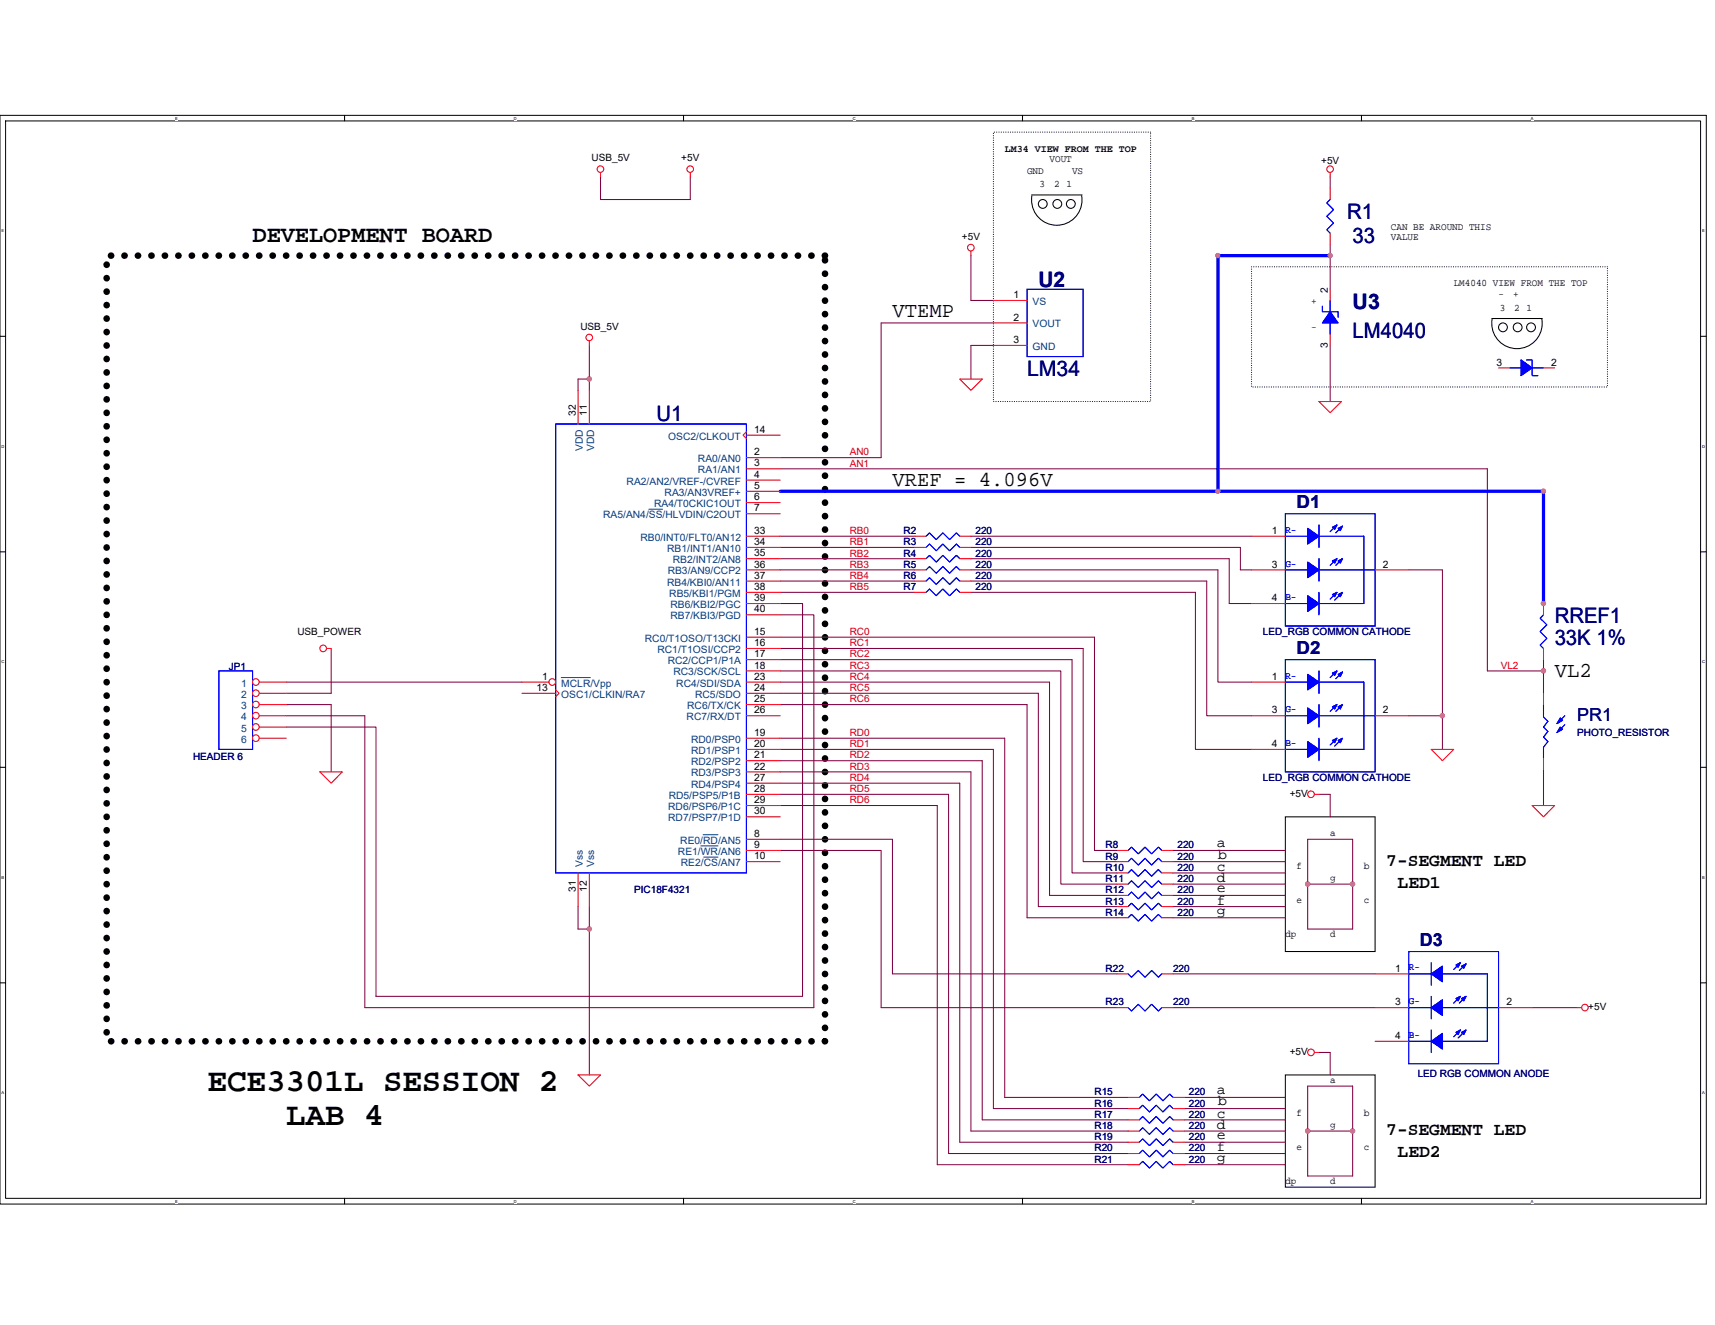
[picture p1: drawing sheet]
<svg xmlns="http://www.w3.org/2000/svg" width="279mm" height="216mm" viewBox="0 0 279 216" stroke-linecap="round" stroke-linejoin="round" font-family="sans-serif">
<path d="M0 18.8h278v177.4h-278zM.9 19.7h276.2v175.6h-276.2z" fill="none" stroke="#000" stroke-width=".16"/>
<g fill="#fff">
<path d="M28.5 18.9h.4v.7h-.4z"/>
<path d="M28.5 195.4h.4v.7h-.4z"/>
</g>
<path d="M56.1 18.8v.9M56.1 195.3v.9" fill="none" stroke="#000" stroke-width=".17"/>
<g fill="#fff">
<path d="M83.7 18.9h.5v.7h-.5z"/>
<path d="M83.7 195.4h.5v.7h-.5z"/>
</g>
<path d="M111.4 18.8v.9M111.4 195.3v.9" fill="none" stroke="#000" stroke-width=".17"/>
<g fill="#fff">
<path d="M139 18.9h.4v.7h-.4z"/>
<path d="M139 195.4h.4v.7h-.4z"/>
</g>
<path d="M166.6 18.8v.9M166.6 195.3v.9" fill="none" stroke="#000" stroke-width=".17"/>
<g fill="#fff">
<path d="M194.2 18.9h.4v.7h-.4z"/>
<path d="M194.2 195.4h.4v.7h-.4z"/>
</g>
<path d="M221.8 18.8v.9M221.8 195.3v.9" fill="none" stroke="#000" stroke-width=".17"/>
<g fill="#fff">
<path d="M249.4 18.9h.4v.7h-.4z"/>
<path d="M249.4 195.4h.4v.7h-.4z"/>
<path d="M.2 37.3h.5v.7h-.5z"/>
<path d="M277.3 37.3h.4v.7h-.4z"/>
<path d="M.2 72.3h.5v.8h-.5z"/>
<path d="M277.3 72.3h.4v.8h-.4z"/>
</g>
<path d="M0 54.8h.9M277.1 54.8h.9" fill="none" stroke="#000" stroke-width=".17"/>
<g fill="#fff">
<path d="M.2 107.5h.5v.7h-.5z"/>
<path d="M277.3 107.5h.4v.7h-.4z"/>
</g>
<path d="M0 89.9h.9M277.1 89.9h.9" fill="none" stroke="#000" stroke-width=".17"/>
<g fill="#fff">
<path d="M.2 142.6h.5v.7h-.5z"/>
<path d="M277.3 142.6h.4v.7h-.4z"/>
</g>
<path d="M0 125h.9M277.1 125h.9" fill="none" stroke="#000" stroke-width=".17"/>
<g fill="#fff">
<path d="M.2 177.7h.4v.7h-.4z"/>
<path d="M277.3 177.7h.4v.7h-.4z"/>
</g>
<g fill="none" stroke="#000" stroke-width=".17">
<path d="M168.1 31.8h8.2M176.2 31.9a4.1 4.1 0 0 1-4 4.8 4.1 4.1 0 0 1-4.1-4.8M243 51.9h8.3M251.2 52a4.1 4.1 0 0 1-4.1 4.8 4.1 4.1 0 0 1-4-4.8M209.4 133.1h14.6v21.9h-14.6zM0 160.1h.9M209.4 175.2h14.6v18.2h-14.6zM277.1 160.1h.9"/>
<circle cx="169.9" cy="33.2" r=".72"/>
<circle cx="172.3" cy="33.2" r=".72"/>
<circle cx="174.5" cy="33.2" r=".72"/>
<circle cx="244.9" cy="53.3" r=".72"/>
<circle cx="247.2" cy="53.3" r=".72"/>
<circle cx="249.4" cy="53.3" r=".72"/>
</g>
<path d="M17.4 41.7h117v128h-117z" fill="none" stroke="#000" stroke-width="1.1" stroke-dasharray="0 2.2"/>
<path d="M161.8 21.5h25.7v43.9h-25.7zM203.9 43.5h58v19.6h-58z" fill="none" stroke="#000" stroke-width=".17" stroke-dasharray="0 .3"/>
<g fill="none" stroke="#800040" stroke-width=".17">
<path d="M97.8 28.9v3.6h14.7v-3.6M216.7 28.9v1.8M216.7 39.8v1.9M96 56.3v5.5M158.2 41.7v7.3h3.6M161.8 56.3h-3.6v5.5M161.8 52.6h-18.2v22h-16.5M216.7 56.3v9.1M216.7 47.1v-5.4h-18.3v38.4h53.1v18.2M96 61.8v1.8M96 61.8h-1.8v1.8M127.1 76.4h115.2v32.9h9.2"/>
<path d="M127.1 87.4h21.9M127.1 89.2h21.9M127.1 91h21.9M127.1 92.9h21.9M127.1 94.7h21.9M127.1 96.5h21.9M127.1 98.3h3.6v64h-69.4v-43.8h-14.7M158.2 92.9h40.2v18.2h5.5M158.2 94.7h38.4v21.9h7.3M158.2 87.4h45.7M158.2 96.5h36.6v25.6h9.1M158.2 89.2h43.9v3.7h1.8"/>
<path d="M158.2 91h42.1v7.3h3.6M229.5 92.9h5.5v23.7M46.6 114.8h7.4v11M46.6 111.1h38.4M54 105.7v7.3h-7.4M127.1 113h42.1v34.7h12.8M127.1 111.1h43.9v34.8h11M127.1 100.2h5.5v64h-73.2v-47.6h-12.8M127.1 107.5h47.5v34.7h7.4M127.1 105.7h49.4v34.7h5.5M127.1 109.3h45.7v34.8h9.2M127.1 103.8h51.2v34.8h3.7"/>
<path d="M127.1 114.8h40.2v34.7h14.7M229.5 116.6h5.5M235 116.6v5.5M251.5 109.3v3.7M251.5 107.5v1.8M127.1 131.3h25.6v58.5h31.1M127.1 124h32.9v58.5h23.8M127.1 125.8h31.1v58.5h25.6M127.1 127.6h29.3v58.5h27.4M127.1 120.3h36.6v58.5h20.1M127.1 122.1h34.7v58.5h22M127.1 129.4h27.4v58.6h29.3"/>
<path d="M127.1 136.8h18.3v21.9h36.6M127.1 138.6h16.5v25.6h38.4M191.1 138.6h18.3M213 136.8h7.4v7.3h-7.4zM214.9 129.4h1.8v3.7M251.5 125.4v5.9M94.2 147.7v3.7h1.8M96 151.4v23.8M96 147.7v3.7M191.1 140.4h18.3M191.1 144.1h18.3M191.1 145.9h18.3"/>
<path d="M191.1 142.2h18.3M191.1 147.7h18.3M191.1 149.5h18.3M191.1 158.7h32.9M220.4 144.1v7.3h-7.4v-7.3M191.1 164.2h32.9M192.9 178.8h16.5M213 177h7.4v7.3h-7.4zM214.9 171.5h1.8v3.7M249.6 164.2h7.3M192.9 180.6h16.5M192.9 184.3h16.5"/>
<path d="M192.9 186.1h16.5M192.9 182.5h16.5M192.9 188h16.5M192.9 189.8h16.5M213 184.3v7.3h7.4v-7.3"/>
</g>
<g fill="#f0f" stroke="#f0f" stroke-width=".17">
<circle cx="96" cy="61.8" r=".35"/>
<circle cx="96" cy="151.4" r=".35"/>
<circle cx="216.7" cy="41.6" r=".35"/>
<circle cx="198.4" cy="41.6" r=".35"/>
<circle cx="251.4" cy="109.3" r=".36"/>
<circle cx="251.4" cy="98.3" r=".35"/>
<circle cx="251.4" cy="80" r=".35"/>
<circle cx="235" cy="116.6" r=".35"/>
<circle cx="213" cy="144" r=".36"/>
<circle cx="220.4" cy="144" r=".35"/>
<circle cx="213" cy="184.3" r=".36"/>
<circle cx="220.4" cy="184.3" r=".35"/>
<circle cx="198.4" cy="80" r=".35"/>
</g>
<path d="M216.7 41.7h-18.3v38.4M127.1 80.1h71.3M198.4 80.1h53.1v18.2" fill="none" stroke="#00f" stroke-width=".53"/>
<g fill="none" stroke="#f00" stroke-width=".17">
<path d="M97.8 28.1v.8M112.5 28.1v.8M216.7 28.1v.8M96 55.5v.8M158.2 40.9v.8M156.4 61.8h3.6l-1.8 1.8zM214.9 65.4h3.6l-1.8 1.8zM203.9 87.4h5.5M203.9 92.9h5.5M203.9 98.3h5.5M224 92.9h5.5M53.2 105.7h.8"/>
<path d="M52.1 125.8h3.7l-1.8 1.8zM182 138.6h1.8M189.3 138.6h1.8M214.1 129.4h.8M233.2 122.1h3.6l-1.8 1.9zM249.6 131.3h3.7l-1.8 1.8zM182 142.2h1.8M182 140.4h1.8M182 145.9h1.8M189.3 142.2h1.8M189.3 140.4h1.8M189.3 145.9h1.8"/>
<path d="M94.2 175.2h3.6l-1.8 1.8zM182 164.2h1.8M189.3 164.2h1.8M214.1 171.5h.8M256.9 164.2h.8"/>
<circle cx="97.8" cy="27.6" r=".54"/>
<circle cx="112.5" cy="27.6" r=".54"/>
<circle cx="216.7" cy="27.6" r=".54"/>
<circle cx="96" cy="55" r=".54"/>
<circle cx="158.2" cy="40.4" r=".54"/>
<circle cx="52.6" cy="105.7" r=".54"/>
<circle cx="213.6" cy="129.4" r=".54"/>
<circle cx="213.6" cy="171.5" r=".54"/>
<circle cx="258.2" cy="164.2" r=".53"/>
</g>
<g fill="none" stroke="#00f" stroke-width=".17">
<path d="M209.4 83.7h14.6v18.3h-14.6zM209.4 87.4h12.8v10.9h-12.8M209.4 92.9h14.6M214.9 85.5v3.7M214.9 91v3.7M214.9 96.5v3.7M217.8 91l-1.1 1.1M217.8 85.5l-1.1 1.1M217.8 96.5l-1.1 1.1M218.5 96.7l-1.1 1.1M218.7 91l-1.1 1.1M218.7 85.7l-1.1 1.1"/>
<path d="M35.7 109.3h5.4v12.8h-5.4zM183.8 138.6l.5-.6 1.1 1.1 1.1-1.1 1.1 1.1 1.1-1.1 .6 .6M183.8 142.2l.5-.5 1.1 1.1 1.1-1.1 1.1 1.1 1.1-1.1 .6 .5M183.8 140.4l.5-.6 1.1 1.1 1.1-1.1 1.1 1.1 1.1-1.1 .6 .6M183.8 145.9l.5-.5 1.1 1.1 1.1-1.1 1.1 1.1 1.1-1.1 .6 .5M183.8 164.2l.5 .5 1.1-1.1 1.1 1.1 1.1-1.1 1.1 1.1 .6-.5"/>
</g>
<g fill="#00f" stroke="#00f" stroke-width=".17">
<path d="M213 86.1l1.9 1.3-1.9 1.2z" fill-rule="evenodd"/>
<path d="M217.1 85.9l.7-.4-.4 .8z" fill-rule="evenodd"/>
<path d="M218 86.1l.7-.4-.3 .8z" fill-rule="evenodd"/>
<path d="M213 91.6l1.9 1.3-1.9 1.2z" fill-rule="evenodd"/>
<path d="M213 97.1l1.9 1.2-1.9 1.3z" fill-rule="evenodd"/>
<path d="M217.1 91.4l.7-.4-.4 .8z" fill-rule="evenodd"/>
<path d="M218 91.4l.7-.4-.3 .8z" fill-rule="evenodd"/>
<path d="M217.1 96.9l.7-.4-.4 .7z" fill-rule="evenodd"/>
<path d="M218 96.9l.7-.4-.3 .7z" fill-rule="evenodd"/>
<path d="M213 86.1l1.9 1.3-1.9 1.2z" fill-rule="evenodd"/>
<path d="M217.1 85.9l.7-.4-.4 .8z" fill-rule="evenodd"/>
<path d="M218 86.1l.7-.4-.3 .8z" fill-rule="evenodd"/>
<path d="M213 91.6l1.9 1.3-1.9 1.2z" fill-rule="evenodd"/>
<path d="M213 97.1l1.9 1.2-1.9 1.3z" fill-rule="evenodd"/>
<path d="M217.1 91.4l.7-.4-.4 .8z" fill-rule="evenodd"/>
<path d="M218 91.4l.7-.4-.3 .8z" fill-rule="evenodd"/>
<path d="M217.1 96.9l.7-.4-.4 .7z" fill-rule="evenodd"/>
<path d="M218 96.9l.7-.4-.3 .7z" fill-rule="evenodd"/>
</g>
<circle cx="41.7" cy="111.1" r=".54" fill="#fff" stroke="#f00" stroke-width=".17"/>
<path d="M42.2 111.1h4.4" fill="none" stroke="#f00" stroke-width=".17"/>
<circle cx="41.7" cy="113" r=".54" fill="#fff" stroke="#f00" stroke-width=".17"/>
<path d="M42.2 113h4.4" fill="none" stroke="#f00" stroke-width=".17"/>
<circle cx="41.7" cy="114.8" r=".54" fill="#fff" stroke="#f00" stroke-width=".17"/>
<path d="M42.2 114.8h4.4" fill="none" stroke="#f00" stroke-width=".17"/>
<circle cx="41.7" cy="116.6" r=".54" fill="#fff" stroke="#f00" stroke-width=".17"/>
<path d="M42.2 116.6h4.4" fill="none" stroke="#f00" stroke-width=".17"/>
<circle cx="41.7" cy="118.5" r=".54" fill="#fff" stroke="#f00" stroke-width=".17"/>
<path d="M42.2 118.5h4.4" fill="none" stroke="#f00" stroke-width=".17"/>
<circle cx="41.7" cy="120.3" r=".54" fill="#fff" stroke="#f00" stroke-width=".17"/>
<g fill="none" stroke="#f00" stroke-width=".17">
<path d="M216.7 38v1.8M216.7 30.7v1.8M216.7 54.5v1.8M216.7 47.1v1.9M244.1 59.9h1.9M251.5 59.9h1.8M149 96.5h1.9M149 94.7h1.9M149 92.9h1.9M149 87.4h1.9M149 91h1.9M156.4 96.5h1.8"/>
<path d="M156.4 94.7h1.8M156.4 92.9h1.8M156.4 87.4h1.8M156.4 91h1.8M203.9 111.1h5.5M203.9 116.6h5.5M224 116.6h5.5M42.2 120.3h4.4M203.9 122.1h5.5M182 144.1h1.8M182 147.7h1.8M182 158.7h1.8"/>
<path d="M189.3 144.1h1.8M189.3 147.7h1.8M189.3 158.7h1.8M183.8 182.5h1.8M191.1 182.5h1.8"/>
</g>
<g fill="none" stroke="#00f" stroke-width=".17">
<path d="M216.7 32.5l-.5 .6 1.1 1.1-1.1 1 1.1 1.1-1.1 1.1 .5 .6M215.4 49.9v.9h2.6v.9M216.7 52.6v1.9M216.7 49v1.8M246 59.9h1.8M248.7 58.7h.9v2.5h.9M249.6 59.9h1.9M90.5 69.1h31.1v73.1h-31.1zM150.9 96.5l.5-.5 1.1 1.1 1.1-1.1 1.1 1.1 1.1-1.1 .6 .5M150.9 94.7l.5-.6 1.1 1.1 1.1-1.1 1.1 1.1 1.1-1.1 .6 .6M150.9 92.9l.5-.6 1.1 1.1 1.1-1.1 1.1 1.1 1.1-1.1 .6 .6M150.9 87.4l.5-.6 1.1 1.1 1.1-1.1 1.1 1.1 1.1-1.1 .6 .6"/>
<path d="M150.9 91l.5-.5 1.1 1.1 1.1-1.1 1.1 1.1 1.1-1.1 .6 .5M209.4 107.5h14.6v18.3h-14.6zM209.4 111.1h12.8v11h-12.8M209.4 116.6h14.6M214.9 109.3v3.7M214.9 114.8v3.7M217.8 114.8l-1.1 1.1M217.8 109.3l-1.1 1.1M218.7 114.8l-1.1 1.1M218.7 109.5l-1.1 1.1M214.9 120.3v3.7M217.8 120.3l-1.1 1.1"/>
<path d="M218.5 120.5l-1.1 1.1M183.8 144.1l.5-.6 1.1 1.1 1.1-1.1 1.1 1.1 1.1-1.1 .6 .6M183.8 147.7l.5-.5 1.1 1.1 1.1-1.1 1.1 1.1 1.1-1.1 .6 .5M183.8 158.7l.5 .5 1.1-1.1 1.1 1.1 1.1-1.1 1.1 1.1 .6-.5M185.6 182.5l.6-.6 1.1 1.1 1.1-1.1 1.1 1.1 1.1-1.1 .5 .6"/>
</g>
<g fill="#00f" stroke="#00f" stroke-width=".17">
<path d="M213 109.9l1.9 1.2-1.9 1.3z" fill-rule="evenodd"/>
<path d="M217.1 109.7l.7-.4-.4 .7z" fill-rule="evenodd"/>
<path d="M218 109.9l.7-.4-.3 .7z" fill-rule="evenodd"/>
<path d="M213 115.4l1.9 1.2-1.9 1.3z" fill-rule="evenodd"/>
<path d="M213 120.8l1.9 1.3-1.9 1.3z" fill-rule="evenodd"/>
<path d="M217.1 115.2l.7-.4-.4 .7z" fill-rule="evenodd"/>
<path d="M218 115.2l.7-.4-.3 .7z" fill-rule="evenodd"/>
<path d="M217.1 120.6l.7-.3-.4 .7z" fill-rule="evenodd"/>
<path d="M218 120.6l.7-.3-.3 .7z" fill-rule="evenodd"/>
<path d="M213 109.9l1.9 1.2-1.9 1.3z" fill-rule="evenodd"/>
<path d="M217.1 109.7l.7-.4-.4 .7z" fill-rule="evenodd"/>
<path d="M218 109.9l.7-.4-.3 .7z" fill-rule="evenodd"/>
<path d="M213 115.4l1.9 1.2-1.9 1.3z" fill-rule="evenodd"/>
<path d="M213 120.8l1.9 1.3-1.9 1.3z" fill-rule="evenodd"/>
<path d="M217.1 115.2l.7-.4-.4 .7z" fill-rule="evenodd"/>
<path d="M218 115.2l.7-.4-.3 .7z" fill-rule="evenodd"/>
<path d="M217.1 120.6l.7-.3-.4 .7z" fill-rule="evenodd"/>
<path d="M218 120.6l.7-.3-.3 .7z" fill-rule="evenodd"/>
<path d="M216.7 50.8l1.3 1.8h-2.6z" fill-rule="evenodd"/>
<path d="M216.7 50.8l1.3 1.8h-2.6z" fill-rule="evenodd"/>
<path d="M247.8 58.7l1.8 1.2-1.8 1.3z" fill-rule="evenodd"/>
<path d="M247.8 58.7l1.8 1.2-1.8 1.3z" fill-rule="evenodd"/>
</g>
<circle cx="90" cy="111.1" r=".54" fill="#fff" stroke="#f00" stroke-width=".17"/>
<g fill="none" stroke="#f00" stroke-width=".17">
<path d="M161.8 49h5.5M161.8 52.6h5.5M161.8 56.3h5.5M94.2 63.6v5.5M96 63.6v5.5M121.6 74.6h5.5M121.6 76.4h5.5M121.6 78.2h5.5M121.6 70.4l-.5 .5 .5 .6M121.6 70.9h5.5M121.6 80.1h5.5M121.6 81.9h5.5"/>
<path d="M121.6 83.7h5.5M121.6 87.4h5.5M121.6 89.2h5.5M121.6 91h5.5M121.6 92.9h5.5M121.6 94.7h5.5M121.6 96.5h5.5M121.6 98.3h5.5M149 89.2h1.9M156.4 89.2h1.8M251.5 98.3v1.9M85 113h5.5"/>
<path d="M85 111.1h4.4M90.5 112.4l.6 .6-.6 .5M121.6 100.2h5.5M121.6 116.6h5.5M121.6 114.8h5.5M121.6 113h5.5M121.6 111.1h5.5M121.6 109.3h5.5M121.6 107.5h5.5M121.6 105.7h5.5M121.6 103.8h5.5M251.5 113v1.8"/>
<path d="M251.5 105.7v1.8M121.6 136.8h5.5M121.6 138.6h5.5M121.6 120.3h5.5M121.6 122.1h5.5M121.6 124h5.5M121.6 125.8h5.5M121.6 127.6h5.5M121.6 129.4h5.5M121.6 131.3h5.5M121.6 133.1h5.5M251.5 123.6v1.8"/>
<path d="M94.2 142.2v5.5M96 142.2v5.5M121.6 140.4h5.5M182 149.5h1.8M189.3 149.5h1.8M224 158.7h5.5M183.8 178.8h1.8M191.1 178.8h1.8M224 164.2h5.5M224 169.7h5.5M244.1 164.2h5.5M183.8 180.6h1.8"/>
<path d="M183.8 186.1h1.8M183.8 189.8h1.8M183.8 184.3h1.8M183.8 188h1.8M191.1 180.6h1.8M191.1 186.1h1.8M191.1 189.8h1.8M191.1 184.3h1.8M191.1 188h1.8"/>
</g>
<path d="M105.7 83h2.3M91.4 110.4h4.8M114.2 137.8h2.8M114.6 136h2.4M114.6 139.7h2.4" fill="none" stroke="#004080" stroke-width=".16"/>
<g fill="none" stroke="#00f" stroke-width=".17">
<path d="M167.3 47.1h9.2v11h-9.2zM150.9 89.2l.5-.6 1.1 1.1 1.1-1.1 1.1 1.1 1.1-1.1 .6 .6M251.5 114.8v2l.7 .7-.7 1 .7 .7-.7 .9 .7 .7-.7 1v1.8M251.5 100.2l-.6 .5 1.1 1.1-1.1 1.1 1.1 1.1-1.1 1.1 .6 .6M254.9 118.1l-1.1 1.1M254.9 116.6l-1.1 1.1M183.8 149.5l.5-.5 1.1 1.1 1.1-1.1 1.1 1.1 1.1-1.1 .6 .5M229.5 155h14.6v18.3h-14.6zM229.5 158.7h12.8v11h-12.8M233.2 156.9v3.6M237.9 156.9l-1.1 1.1M238.8 157.1l-1.1 1"/>
<path d="M185.6 178.8l.6-.5 1.1 1.1 1.1-1.1 1.1 1.1 1.1-1.1 .5 .5M229.5 164.2h14.6M233.2 162.3v3.7M233.2 167.8v3.7M237.9 162.3l-1.1 1.1M237.9 167.8l-1.1 1.1M238.7 168l-1.1 1.1M238.8 162.3l-1.1 1.1M185.6 180.6l.6-.5 1.1 1.1 1.1-1.1 1.1 1.1 1.1-1.1 .5 .5M185.6 186.1l.6-.5 1.1 1.1 1.1-1.1 1.1 1.1 1.1-1.1 .5 .5M185.6 189.8l.6-.6 1.1 1.1 1.1-1.1 1.1 1.1 1.1-1.1 .5 .6M185.6 184.3l.6-.6 1.1 1.1 1.1-1.1 1.1 1.1 1.1-1.1 .5 .6"/>
<path d="M185.6 188l.6-.6 1.1 1.1 1.1-1.1 1.1 1.1 1.1-1.1 .5 .6"/>
</g>
<g fill="#00f" stroke="#00f" stroke-width=".17">
<path d="M254.2 117l.4 .4-1 .5z" fill-rule="evenodd"/>
<path d="M254.2 118.5l.4 .3-1 .6z" fill-rule="evenodd"/>
<path d="M254.2 117l.4 .4-1 .5z" fill-rule="evenodd"/>
<path d="M254.2 118.5l.4 .3-1 .6z" fill-rule="evenodd"/>
<path d="M233.2 158.7l1.8-1.3v2.6z" fill-rule="evenodd"/>
<path d="M237.2 157.2l.7-.3-.3 .7z" fill-rule="evenodd"/>
<path d="M238.1 157.4l.7-.3-.3 .7z" fill-rule="evenodd"/>
<path d="M233.2 164.2l1.8-1.3v2.6z" fill-rule="evenodd"/>
<path d="M233.2 169.7l1.8-1.3v2.5z" fill-rule="evenodd"/>
<path d="M237.2 162.7l.7-.4-.3 .8z" fill-rule="evenodd"/>
<path d="M238.1 162.7l.7-.4-.3 .8z" fill-rule="evenodd"/>
<path d="M237.2 168.2l.7-.4-.3 .8z" fill-rule="evenodd"/>
<path d="M238.1 168.2l.7-.4-.3 .8z" fill-rule="evenodd"/>
<path d="M233.2 158.7l1.8-1.3v2.6z" fill-rule="evenodd"/>
<path d="M237.2 157.2l.7-.3-.3 .7z" fill-rule="evenodd"/>
<path d="M238.1 157.4l.7-.3-.3 .7z" fill-rule="evenodd"/>
<path d="M233.2 164.2l1.8-1.3v2.6z" fill-rule="evenodd"/>
<path d="M233.2 169.7l1.8-1.3v2.5z" fill-rule="evenodd"/>
<path d="M237.2 162.7l.7-.4-.3 .8z" fill-rule="evenodd"/>
<path d="M238.1 162.7l.7-.4-.3 .8z" fill-rule="evenodd"/>
<path d="M237.2 168.2l.7-.4-.3 .8z" fill-rule="evenodd"/>
<path d="M238.1 168.2l.7-.4-.3 .8z" fill-rule="evenodd"/>
</g>
<g fill="#f0f" stroke="#f0f" stroke-width=".17">
<circle cx="96" cy="61.8" r=".35"/>
<circle cx="96" cy="151.4" r=".35"/>
<circle cx="216.7" cy="41.6" r=".35"/>
<circle cx="198.4" cy="41.6" r=".35"/>
<circle cx="251.4" cy="109.3" r=".36"/>
<circle cx="251.4" cy="98.3" r=".35"/>
<circle cx="251.4" cy="80" r=".35"/>
<circle cx="235" cy="116.6" r=".35"/>
<circle cx="213" cy="144" r=".36"/>
<circle cx="220.4" cy="144" r=".35"/>
<circle cx="213" cy="184.3" r=".36"/>
<circle cx="220.4" cy="184.3" r=".35"/>
<circle cx="198.4" cy="80" r=".35"/>
</g>
<g font-size="5.3">
<text x="33.8" y="177.8">ECE3301L SESSION 2</text>
<text x="46.6" y="183.3">LAB 4</text>
</g>
<text font-size="3.8" x="41.1" y="39.4">DEVELOPMENT BOARD</text>
<g font-size="3.5" fill="#000080">
<text x="219.5" y="35.6">R1</text>
<text x="220.4" y="39.6">33</text>
<text x="169.2" y="46.7">U2</text>
<text x="220.4" y="50.4">U3</text>
<text x="220.4" y="55">LM4040</text>
<text x="167.3" y="61.2">LM34</text>
<text x="107" y="68.5">U1</text>
<text x="253.3" y="101.5">RREF1</text>
<text x="253.3" y="105.1">33K 1%</text>
</g>
<g font-size="3.5">
<text x="145.4" y="51.7">VTEMP</text>
<text x="145.4" y="79.2">VREF = 4.096V</text>
<text x="253.3" y="110.3">VL2</text>
</g>
<g font-size="2.9" fill="#000080">
<text x="211.2" y="82.8">D1</text>
<text x="211.2" y="106.5">D2</text>
<text x="256.9" y="117.4">PR1</text>
<text x="231.3" y="154.1">D3</text>
</g>
<g font-size="2.9">
<text x="225.8" y="141.1">7-SEGMENT LED</text>
<text x="227.7" y="144.7">LED1</text>
<text x="225.8" y="185">7-SEGMENT LED</text>
<text x="227.7" y="188.6">LED2</text>
</g>
<g font-size="2.4">
<text x="198.2" y="143.7">d</text>
<text x="198.2" y="141.9">c</text>
<text x="198.2" y="138.1">a</text>
<text x="198.4" y="139.9">b</text>
<text x="198.2" y="149">g</text>
<text x="198.2" y="147.4">f</text>
<text x="198.2" y="145.4">e</text>
<text x="198.2" y="178.3">a</text>
<text x="198.2" y="184">d</text>
<text x="198.2" y="182.1">c</text>
<text x="198.2" y="185.6">e</text>
<text x="198.4" y="180.1">b</text>
<text x="198.2" y="189.3">g</text>
<text x="198.2" y="187.6">f</text>
</g>
<g font-size="1.7">
<text x="216.3" y="47.7" transform="rotate(-90 216.3 47.7)">2</text>
<text x="165.1" y="48.6">1</text>
<text x="165.1" y="52.2">2</text>
<text x="165.1" y="55.9">3</text>
<text x="216.3" y="56.7" transform="rotate(-90 216.3 56.7)">3</text>
<text x="243.8" y="59.6">3</text>
<text x="252.7" y="59.6">2</text>
<text x="93.8" y="67.8" transform="rotate(-90 93.8 67.8)">32</text>
<text x="95.6" y="67.8" transform="rotate(-90 95.6 67.8)">11</text>
<text x="122.9" y="70.5">14</text>
<text x="122.9" y="74.2">2</text>
<text x="122.9" y="76">3</text>
<text x="122.9" y="77.9">4</text>
<text x="122.9" y="79.7">5</text>
<text x="122.9" y="81.5">6</text>
<text x="122.9" y="83.3">7</text>
<text x="122.9" y="87">33</text>
<text x="122.9" y="88.8">34</text>
<text x="207.2" y="87">1</text>
<text x="122.9" y="94.3">37</text>
<text x="122.9" y="90.7">35</text>
<text x="122.9" y="92.5">36</text>
<text x="207.2" y="92.5">3</text>
<text x="225.3" y="92.5">2</text>
<text x="122.9" y="96.1">38</text>
<text x="122.9" y="98">39</text>
<text x="122.9" y="99.8">40</text>
<text x="207.2" y="98">4</text>
<text x="122.9" y="105.3">16</text>
<text x="122.9" y="103.4">15</text>
<text x="122.9" y="107.1">17</text>
<text x="87.4" y="112.6">13</text>
<text x="88.3" y="110.8">1</text>
<text x="122.9" y="108.9">18</text>
<text x="122.9" y="112.6">24</text>
<text x="122.9" y="110.8">23</text>
<text x="207.2" y="110.8">1</text>
<text x="122.9" y="114.4">25</text>
<text x="122.9" y="116.2">26</text>
<text x="122.9" y="119.9">19</text>
<text x="207.2" y="116.2">3</text>
<text x="225.3" y="116.2">2</text>
<text x="122.9" y="121.7">20</text>
<text x="122.9" y="123.6">21</text>
<text x="122.9" y="125.4">22</text>
<text x="207.2" y="121.7">4</text>
<text x="122.9" y="130.9">29</text>
<text x="122.9" y="127.2">27</text>
<text x="122.9" y="129.1">28</text>
<text x="122.9" y="132.7">30</text>
<text x="122.9" y="136.4">8</text>
<text x="122.9" y="138.2">9</text>
<text x="122.9" y="140">10</text>
<text x="93.8" y="145.4" transform="rotate(-90 93.8 145.4)">31</text>
<text x="95.6" y="145.4" transform="rotate(-90 95.6 145.4)">12</text>
<text x="227.3" y="158.3">1</text>
<text x="227.3" y="163.8">3</text>
<text x="245.4" y="163.8">2</text>
<text x="227.3" y="169.3">4</text>
</g>
<g font-size="1.7" fill="#004080">
<text x="168.2" y="49.7">VS</text>
<text x="168.2" y="53.4">VOUT</text>
<text x="168.2" y="57">GND</text>
<text x="108.9" y="71.6">OSC2/CLKOUT</text>
<text x="94.9" y="73.5" transform="rotate(-90 94.9 73.5)">VDD</text>
<text x="96.8" y="73.5" transform="rotate(-90 96.8 73.5)">VDD</text>
<text x="113.7" y="75.3">RA0/AN0</text>
<text x="113.7" y="77.1">RA1/AN1</text>
<text x="102.1" y="79">RA2/AN2/VREF-/CVREF</text>
<text x="106.6" y="82.6">RA4/T0CKIC1OUT</text>
<text x="108.3" y="80.8">RA3/AN3VREF+</text>
<text x="98.3" y="84.5">RA5/AN4/SS/HLVDIN/C2OUT</text>
<text x="104.3" y="88.1">RB0/INT0/FLT0/AN12</text>
<text x="108.7" y="89.9">RB1/INT1/AN10</text>
<text x="108.7" y="95.4">RB4/KBI0/AN11</text>
<text x="108.8" y="93.6">RB3/AN9/CCP2</text>
<text x="109.6" y="91.8">RB2/INT2/AN8</text>
<text x="109" y="97.3">RB5/KBI1/PGM</text>
<text x="109.2" y="99.1">RB6/KBI2/PGC</text>
<text x="109.2" y="100.9">RB7/KBI3/PGD</text>
<text x="105.1" y="104.6">RC0/T1OSO/T13CKI</text>
<text x="107.1" y="106.4">RC1/T1OSI/CCP2</text>
<text x="39.3" y="111.9">1</text>
<text x="39.3" y="113.7">2</text>
<text x="91.4" y="111.9">MCLR/Vpp</text>
<text x="91.4" y="113.7">OSC1/CLKIN/RA7</text>
<text x="108.8" y="108.2">RC2/CCP1/P1A</text>
<text x="109.7" y="110.1">RC3/SCK/SCL</text>
<text x="110.2" y="111.9">RC4/SDI/SDA</text>
<text x="113.2" y="113.7">RC5/SDO</text>
<text x="39.3" y="115.5">3</text>
<text x="39.3" y="117.4">4</text>
<text x="39.3" y="119.2">5</text>
<text x="111.9" y="117.4">RC7/RX/DT</text>
<text x="112" y="115.5">RC6/TX/CK</text>
<text x="39.3" y="121">6</text>
<text x="112.6" y="121">RD0/PSP0</text>
<text x="112.6" y="122.9">RD1/PSP1</text>
<text x="112.6" y="124.7">RD2/PSP2</text>
<text x="108.9" y="132">RD6/PSP6/P1C</text>
<text x="108.9" y="130.2">RD5/PSP5/P1B</text>
<text x="112.6" y="126.5">RD3/PSP3</text>
<text x="112.6" y="128.4">RD4/PSP4</text>
<text x="108.9" y="133.8">RD7/PSP7/P1D</text>
<text x="110.8" y="137.5">RE0/RD/AN5</text>
<text x="94.9" y="141.3" transform="rotate(-90 94.9 141.3)">Vss</text>
<text x="96.8" y="141.3" transform="rotate(-90 96.8 141.3)">Vss</text>
<text x="110.4" y="139.3">RE1/WR/AN6</text>
<text x="110.9" y="141.1">RE2/CS/AN7</text>
</g>
<g font-size="1.6">
<text x="96.4" y="26.3">USB_5V</text>
<text x="111" y="26.3">+5V</text>
<text x="163.7" y="24.7">LM34 VIEW FROM THE TOP</text>
<text x="167.3" y="28.3">GND</text>
<text x="171" y="26.5">VOUT</text>
<text x="174.6" y="28.3">VS</text>
<text x="215.2" y="26.7">+5V</text>
<text x="169.3" y="30.5">3</text>
<text x="171.7" y="30.5">2 1</text>
<text x="156.7" y="39.1">+5V</text>
<text x="226.6" y="37.4">CAN BE AROUND THIS</text>
<text x="226.6" y="39.2">VALUE</text>
<text x="236.8" y="46.6">LM4040 VIEW FROM THE TOP</text>
<text x="94.6" y="53.7">USB_5V</text>
<text x="213.6" y="49.5">+</text>
<text x="213.6" y="53.7">-</text>
<text x="244.1" y="48.4">-</text>
<text x="244.3" y="50.6">3</text>
<text x="246.5" y="48.4">+</text>
<text x="246.7" y="50.6">2 1</text>
<text x="48.5" y="103.5">USB_POWER</text>
<text x="210.1" y="129.8">+5V</text>
<text x="216.7" y="136.2">a</text>
<text x="211.2" y="141.7">f</text>
<text x="216.7" y="143.5">g</text>
<text x="222.2" y="141.7">b</text>
<text x="211.2" y="147.2">e</text>
<text x="222.2" y="147.2">c</text>
<text x="209.4" y="152.7">dp</text>
<text x="216.7" y="152.7">d</text>
<text x="258.8" y="164.6">+5V</text>
<text x="210.1" y="171.9">+5V</text>
<text x="216.7" y="176.4">a</text>
<text x="211.2" y="181.9">f</text>
<text x="216.7" y="183.7">g</text>
<text x="222.2" y="181.9">b</text>
<text x="211.2" y="187.4">e</text>
<text x="222.2" y="187.4">c</text>
<text x="209.4" y="192.9">dp</text>
<text x="216.7" y="192.9">d</text>
</g>
<g font-size="1.6" fill="#f00">
<text x="138.4" y="74.2">AN0</text>
<text x="138.4" y="76">AN1</text>
<text x="138.4" y="87">RB0</text>
<text x="138.4" y="88.8">RB1</text>
<text x="138.4" y="90.7">RB2</text>
<text x="138.4" y="92.5">RB3</text>
<text x="138.4" y="94.3">RB4</text>
<text x="138.4" y="96.2">RB5</text>
<text x="138.4" y="107.1">RC2</text>
<text x="138.4" y="105.3">RC1</text>
<text x="138.4" y="103.5">RC0</text>
<text x="138.4" y="110.8">RC4</text>
<text x="138.4" y="112.6">RC5</text>
<text x="138.4" y="109">RC3</text>
<text x="244.5" y="109">VL2</text>
<text x="138.4" y="114.4">RC6</text>
<text x="138.4" y="119.9">RD0</text>
<text x="138.4" y="121.8">RD1</text>
<text x="138.4" y="123.6">RD2</text>
<text x="138.4" y="125.4">RD3</text>
<text x="138.4" y="127.3">RD4</text>
<text x="138.4" y="129.1">RD5</text>
<text x="138.4" y="130.9">RD6</text>
</g>
<g font-size="1.6" fill="#000080">
<text x="147.2" y="87">R2</text>
<text x="147.2" y="88.9">R3</text>
<text x="158.9" y="87">220</text>
<text x="158.9" y="88.9">220</text>
<text x="147.2" y="94.3">R6</text>
<text x="147.2" y="92.5">R5</text>
<text x="147.2" y="90.7">R4</text>
<text x="158.9" y="94.3">220</text>
<text x="158.9" y="92.5">220</text>
<text x="158.9" y="90.7">220</text>
<text x="147.2" y="96.2">R7</text>
<text x="158.9" y="96.2">220</text>
<text x="205.7" y="103.5">LED_RGB COMMON CATHODE</text>
<text x="37.3" y="109.2">JP1</text>
<text x="256.9" y="120">PHOTO_RESISTOR</text>
<text x="31.5" y="123.8">HEADER 6</text>
<text x="205.7" y="127.3">LED_RGB COMMON CATHODE</text>
<text x="180.1" y="141.9">R10</text>
<text x="180.1" y="140.1">R9</text>
<text x="180.1" y="138.2">R8</text>
<text x="180.1" y="143.7">R11</text>
<text x="191.8" y="141.9">220</text>
<text x="191.8" y="143.7">220</text>
<text x="191.8" y="140.1">220</text>
<text x="191.8" y="138.2">220</text>
<text x="103.3" y="145.5">PIC18F4321</text>
<text x="180.1" y="145.5">R12</text>
<text x="180.1" y="147.4">R13</text>
<text x="180.1" y="149.2">R14</text>
<text x="191.8" y="145.5">220</text>
<text x="191.8" y="147.4">220</text>
<text x="191.8" y="149.2">220</text>
<text x="180.1" y="158.3">R22</text>
<text x="191.1" y="158.3">220</text>
<text x="180.1" y="163.8">R23</text>
<text x="191.1" y="163.8">220</text>
<text x="178.3" y="178.5">R15</text>
<text x="193.7" y="178.5">220</text>
<text x="231" y="175.5">LED RGB COMMON ANODE</text>
<text x="178.3" y="182.1">R17</text>
<text x="178.3" y="180.3">R16</text>
<text x="178.3" y="185.8">R19</text>
<text x="178.3" y="184">R18</text>
<text x="193.7" y="182.1">220</text>
<text x="193.7" y="180.3">220</text>
<text x="193.7" y="185.8">220</text>
<text x="193.7" y="184">220</text>
<text x="178.3" y="189.4">R21</text>
<text x="178.3" y="187.6">R20</text>
<text x="193.7" y="189.4">220</text>
<text x="193.7" y="187.6">220</text>
</g>
<g font-size="1.6" fill="#00f">
<text x="209.4" y="86.8">R-</text>
<text x="209.4" y="92.3">G-</text>
<text x="209.4" y="97.8">B-</text>
<text x="209.4" y="110.6">R-</text>
<text x="209.4" y="116.1">G-</text>
<text x="209.4" y="121.6">B-</text>
<text x="229.5" y="158.1">R-</text>
<text x="229.5" y="163.6">G-</text>
<text x="229.5" y="169.1">B-</text>
</g>
<g font-size=".7">
<text x="28.5" y="19.5">E</text>
<text x="83.7" y="19.5">D</text>
<text x="139" y="19.5">C</text>
<text x="194.2" y="19.5">B</text>
<text x="249.4" y="19.5">A</text>
<text x=".2" y="37.8">E</text>
<text x="277.3" y="37.8">E</text>
<text x=".2" y="72.9">D</text>
<text x="277.3" y="72.9">D</text>
<text x=".2" y="108.1">C</text>
<text x="277.3" y="108.1">C</text>
<text x=".2" y="143.2">B</text>
<text x="277.3" y="143.2">B</text>
<text x=".2" y="178.3">A</text>
<text x="277.3" y="178.3">A</text>
<text x="28.5" y="196">E</text>
<text x="83.7" y="196">D</text>
<text x="139" y="196">C</text>
<text x="194.2" y="196">B</text>
<text x="249.4" y="196">A</text>
</g>
</svg>
